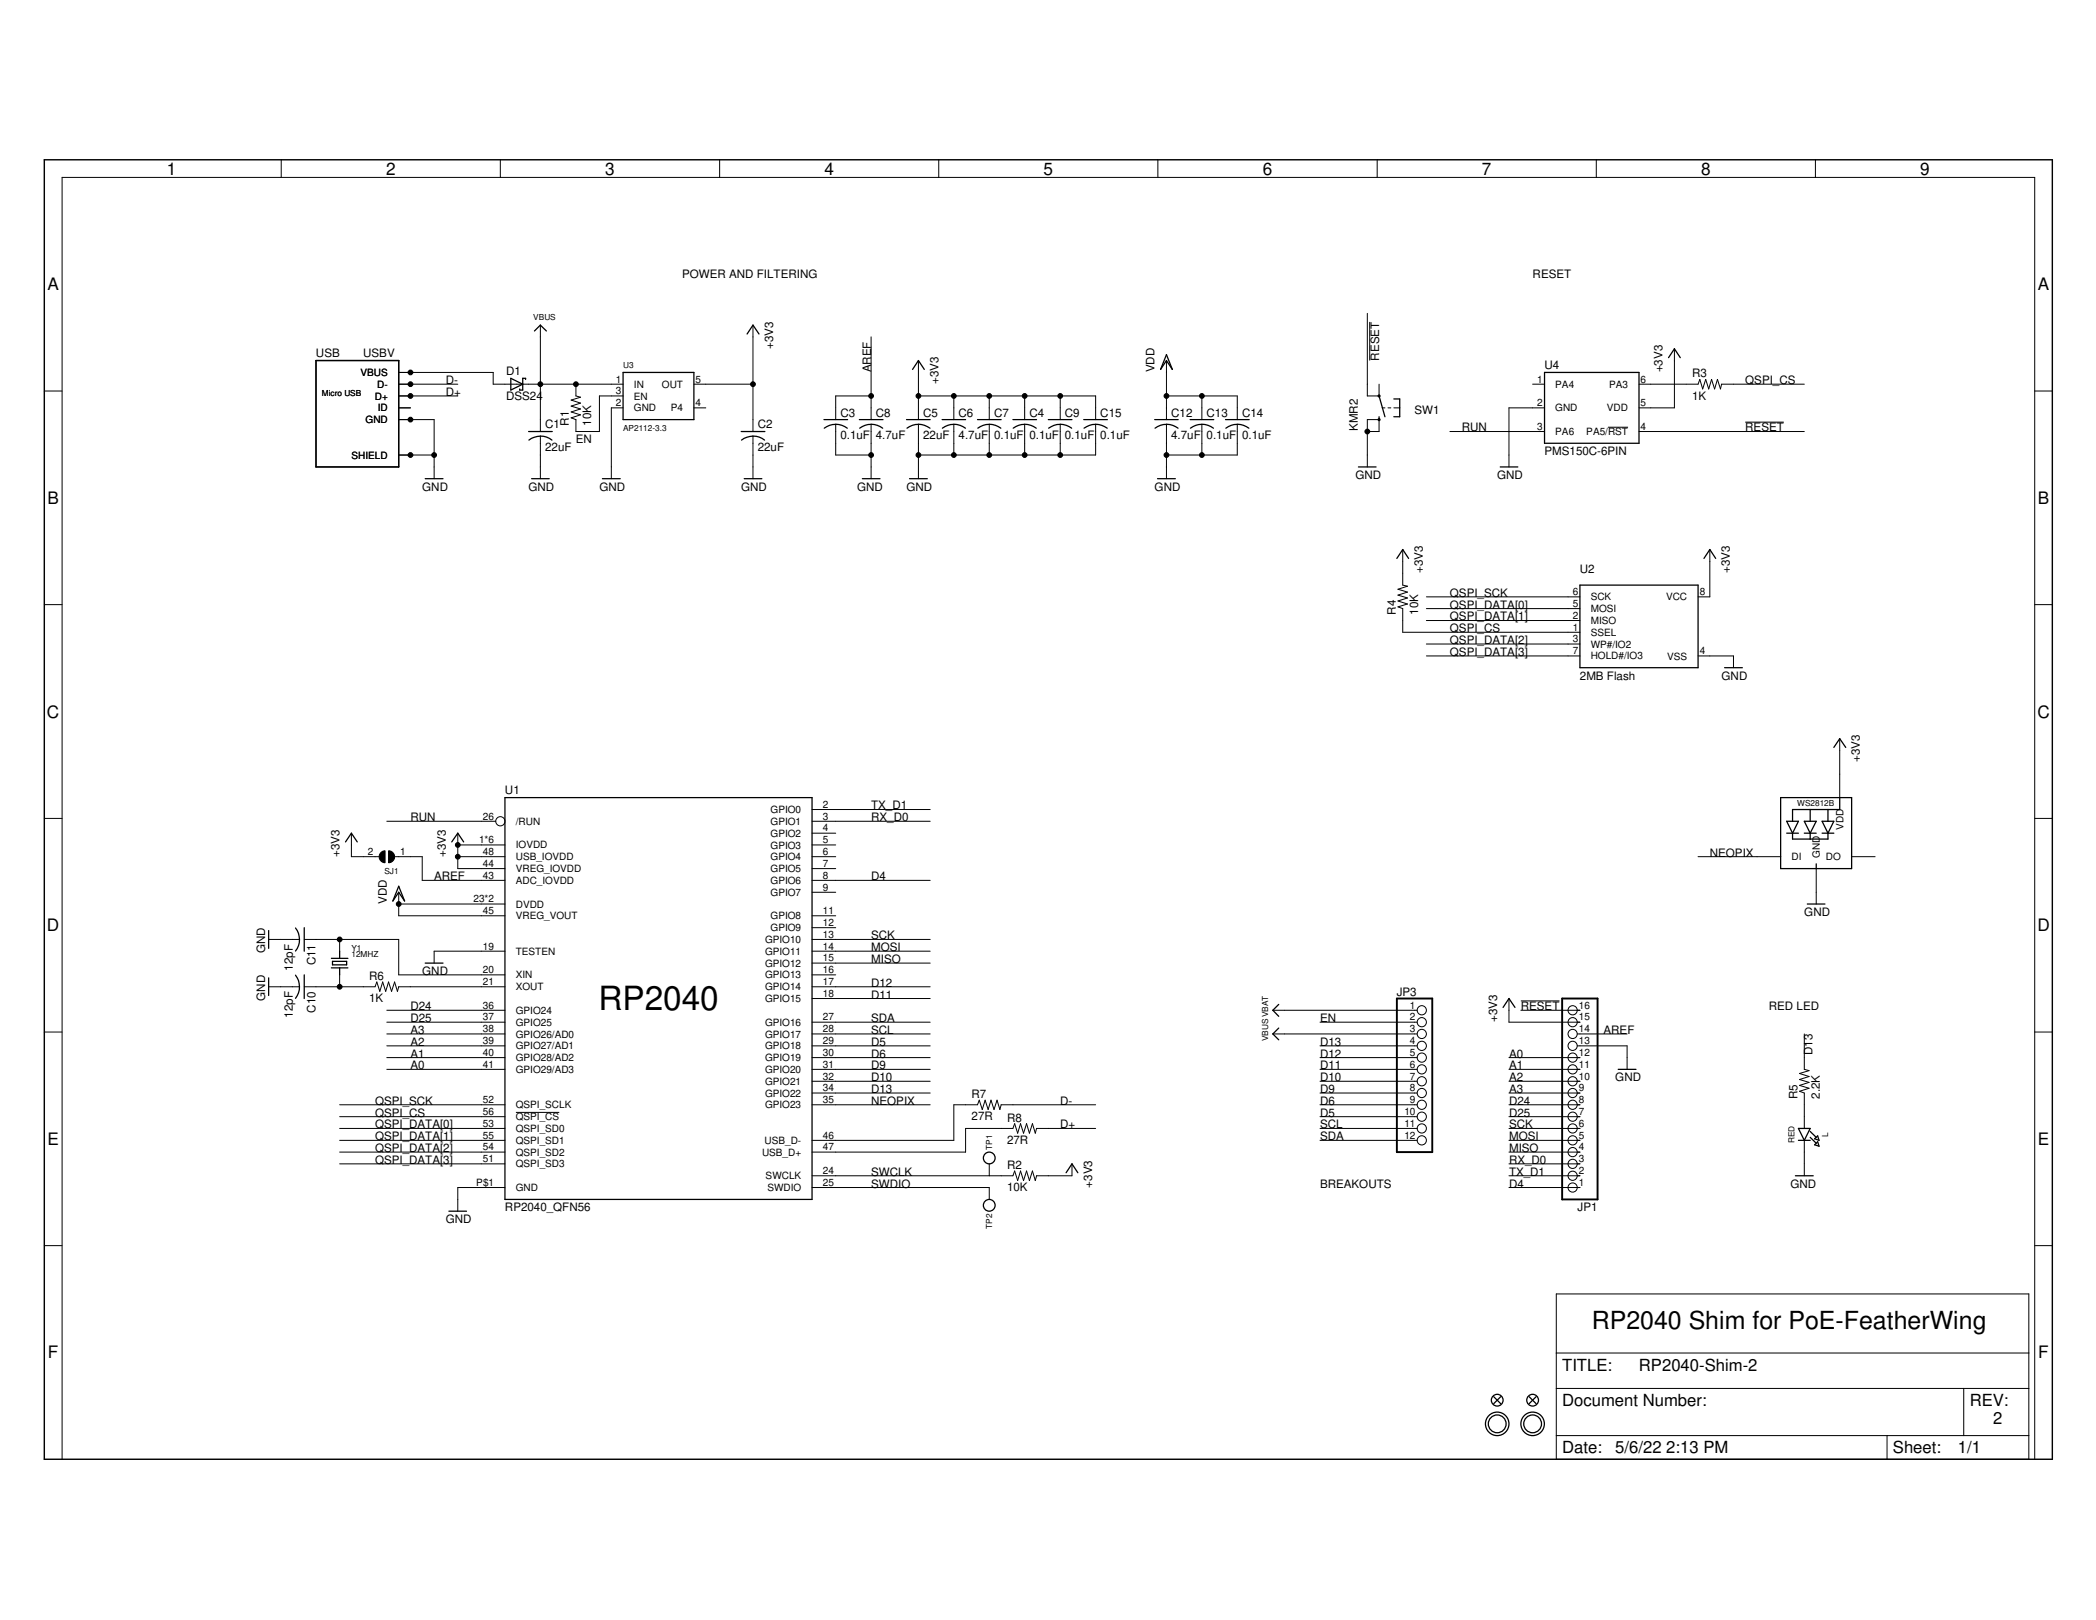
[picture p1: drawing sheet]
<svg xmlns="http://www.w3.org/2000/svg" width="279mm" height="216mm" viewBox="0 0 279 216" stroke-linecap="round" stroke-linejoin="round" font-family="sans-serif">
<g fill="none" stroke="#000" stroke-width=".13">
<path d="M37.5 21.3v2.3M66.7 21.3v2.3M95.9 21.3v2.3M125.1 21.3v2.3M154.3 21.3v2.3M183.6 21.3v2.3M212.8 21.3v2.3M242 21.3v2.3M5.9 52.1h2.4M53.1 55.9h4.8v7.9M53.1 54.4h1.6M53.1 52.8h7.9"/>
<path d="M53.1 51.2h7.9M53.1 49.6h12.6v1.6h17.4M72 43.3v14.2M72 58.1v5.7M76.8 51.2v1.6l.6 .1-1.3 .4 1.3 .4-1.3 .4 1.3 .4-1.3 .4 1.3 .4-1.3 .4 .7 .2v1.6h3.1v-4.7h3.2M83.1 54.4h-1.6v9.4M92.5 54.4h1.6M92.5 51.2h7.9M100.4 43.3v14.2M100.4 58.1v5.7M111.4 56.6v4h4.7M116.1 44.9v11"/>
<path d="M116.1 56.6v7.2M116.1 52.8h-4.7v3.1M122.4 52.8h23.6v3.1M122.4 48v7.9M122.4 56.6v7.2M127.1 52.8v3.1M127.1 56.6v4M131.9 52.8v3.1M131.9 56.6v4M136.6 52.8v3.1M136.6 56.6v4M141.3 52.8v3.1"/>
<path d="M141.3 56.6v4M146 56.6v4h-23.6M155.5 52.8h9.4v3.1M155.5 48v7.9M155.5 56.6v7.2M160.2 52.8v3.1M160.2 56.6v4M164.9 56.6v4h-9.4M182.3 41.8v11h1.5v-1.6M182.3 57.5h1.5v-1.6h-1.5v6.3M182.6 42.9v5.1M184.2 54.4h.4"/>
<path d="M185 54.4h.4M185.8 54.4h.8M193.3 57.5h12.6M204.3 51.2h1.6M205.9 54.4h-4.8v7.8M214.4 56.9h2.6M218.5 51.2h7.9l.2-.6 .4 1.2 .4-1.2 .4 1.2 .4-1.2 .4 1.2 .3-1.2 .4 1.2 .2-.6h11M218.5 57.5h22M223.2 46.5v7.9h-4.7M232.6 56.3h5.2M271.2 52.1h2.4M53.1 60.6h4.8"/>
<path d="M187 73.2v4.8l.6 .1-1.2 .4 1.2 .4-1.2 .4 1.2 .4-1.2 .4 1.2 .4-1.2 .4 .6 .2v3.2h23.6M190.1 79.5h20.5M227.9 73.2v6.3h-1.5M5.9 80.6h2.4M190.1 81.1h20.5M190.1 82.7h20.5M190.1 85.8h20.5M190.1 87.4h20.5M226.4 87.4h4.7v1.6M245.2 98.4v7.9M271.2 80.6h2.4M5.9 109.1h2.4"/>
<path d="M46.8 111v3.2h3.7M51.6 109.5h14.5M52.6 114.2h3.7v3.1h11M53.1 118.9v3.1h14.2M61 114.2h6.3M61 112.6h6.3M61 111v4.8h6.3M108.2 114.2h3.2M108.2 117.3h15.8M108.2 109.5h15.8M108.2 107.9h15.8M108.2 111h3.2"/>
<path d="M108.2 112.6h3.2M108.2 115.8h3.2M108.2 118.9h3.2M226.4 114.2h11M242.1 115.8v4.7M246.8 114.2h3.2M271.2 109.1h2.4M5.9 137.5h2.4M35.8 125.2h4.1M35.8 131.5h4.1M40.6 125.2h12.5v4.7h14.2M40.6 131.5h9.4l.2-.6 .4 1.2 .4-1.2 .4 1.2 .4-1.2 .4 1.2 .4-1.2 .4 1.2 .1-.6h14.2"/>
<path d="M45.3 125.2v1.6M45.3 129.9v1.6M51.6 137.8h15.7M51.6 134.6h15.7M51.6 139.4h15.7M51.6 136.2h15.7M53.1 120.5h14.2M67.3 126.8h-9.4v1.6M108.2 137.8h15.8M108.2 139.4h15.8M108.2 136.2h15.8M108.2 125.2h15.8"/>
<path d="M108.2 131.5h15.8M108.2 123.6h3.2M108.2 122h3.2M108.2 133.1h15.8M108.2 126.8h15.8M108.2 128.4h15.8M108.2 129.9h3.2M169.7 137.8h19.2M169.7 134.6h19.2M176 139.4h12.9M176 136.2h12.9M201.1 133.1v3.1h9.5"/>
<path d="M202.7 133.4h5.2M202.7 134.6h7.9M210.2 137.8h6.7M210.2 139.4h6.7v3.1M240.5 137.8v4.7l.7 .2-1.3 .4 1.3 .4-1.3 .4 1.3 .4-1.3 .4 1.3 .3-1.3 .4 .6 .3v4.7M271.2 137.5h2.4M45.3 155.1h22M45.3 153.5h22M45.3 152h22M45.3 150.4h22M45.3 148.8h22M45.3 147.2h22"/>
<path d="M51.6 142.5h15.7M51.6 140.9h15.7M67.3 158.3h-6.3v3.1M68.8 148.3h5.7M108.2 158.3h23.7v1.6M108.2 147.2h15.8M108.2 145.7h15.8M108.2 144.1h15.8M108.2 142.5h15.8M108.2 140.9h15.8M131.9 155.1v1.6M142.9 155.1v1.6h-4.7l-.2 .6-.4-1.2-.4 1.2-.4-1.2-.4 1.2-.4-1.2-.3 1.2-.4-1.2-.3 .6h-26.8"/>
<path d="M146 150.4h-7.8l-.2 .6-.4-1.2-.4 1.2-.4-1.2-.4 1.2-.4-1.2-.3 1.2-.4-1.2-.3 .6h-6.3v3.1h-20.5M146 147.2h-12.5l-.2 .7-.4-1.3-.4 1.3-.4-1.3-.4 1.3-.4-1.3-.4 1.3-.4-1.3-.2 .6h-3.2v4.8h-18.9M176 152h12.9M176 150.4h12.9M176 148.8h12.9M176 147.2h12.9M176 145.7h12.9M176 144.1h12.9M176 142.5h12.9M176 140.9h12.9M201.1 158.3h9.5M201.1 156.7h9.5"/>
<path d="M201.1 155.1h9.5M201.1 153.5h9.5M201.1 152h9.5M201.1 150.4h9.5M201.1 148.8h9.5M201.1 147.2h9.5M201.1 145.7h9.5M201.1 144.1h9.5M201.1 142.5h9.5M201.1 140.9h9.5M240.5 152v4.7M5.9 166h2.4"/>
<path d="M207.5 172.4h62.9v22.1h-62.9zM271.2 166h2.4M8.3 194.5v-170.9h262.9v170.9M207.5 185h62.9M207.5 191.3h62.9M207.5 180.3h62.9M251.5 191.3v3.2M261.8 185v6.3"/>
<circle cx="66.7" cy="109.5" r=".61"/>
<circle cx="189.5" cy="137.8" r=".61"/>
<circle cx="189.5" cy="134.6" r=".61"/>
<circle cx="189.5" cy="139.4" r=".61"/>
<circle cx="189.5" cy="136.2" r=".61"/>
<circle cx="209.6" cy="139.4" r=".61"/>
<circle cx="209.6" cy="136.2" r=".61"/>
<circle cx="209.6" cy="134.6" r=".61"/>
<circle cx="209.6" cy="137.8" r=".61"/>
<circle cx="189.5" cy="142.5" r=".61"/>
<circle cx="189.5" cy="145.7" r=".61"/>
<circle cx="189.5" cy="144.1" r=".61"/>
<circle cx="189.5" cy="152" r=".61"/>
<circle cx="189.5" cy="147.2" r=".61"/>
<circle cx="189.5" cy="140.9" r=".61"/>
<circle cx="189.5" cy="150.4" r=".61"/>
<circle cx="189.5" cy="148.8" r=".61"/>
<circle cx="209.6" cy="156.7" r=".61"/>
<circle cx="209.6" cy="145.7" r=".61"/>
<circle cx="209.6" cy="148.8" r=".61"/>
<circle cx="209.6" cy="147.2" r=".61"/>
<circle cx="209.6" cy="140.9" r=".61"/>
<circle cx="209.6" cy="144.1" r=".61"/>
<circle cx="209.6" cy="142.5" r=".61"/>
<circle cx="209.6" cy="155.1" r=".61"/>
<circle cx="209.6" cy="153.5" r=".61"/>
<circle cx="209.6" cy="158.3" r=".61"/>
<circle cx="209.6" cy="150.4" r=".61"/>
<circle cx="209.6" cy="152" r=".61"/>
</g>
<g fill="none" stroke="#000" stroke-width=".17">
<path d="M42.1 48h11v14.2h-11zM68.1 50.4l1.6 .8-1.6 .8zM70.1 50.6v-.2h-.4v1.6h-.4v-.2M70.5 57.5h3.1M70.5 58.7a2.49 2.49 0 0 1 3.1 0M71.2 44.1l.8-.8 .8 .8M83.1 49.6h9.4v6.3h-9.4zM98.8 57.5h3.2M98.8 58.7a2.49 2.49 0 0 1 3.1 0M99.6 44.5l.8-1.2 .8 1.2M109.8 55.9h3.2M111.4 56.5a2.68 2.68 0 0 1 1.5 .6"/>
<path d="M111.4 56.6a2.48 2.48 0 0 0-1.5 .5M114.6 55.9h3.1M116.1 56.5a2.68 2.68 0 0 1 1.6 .6M116.1 56.6a2.48 2.48 0 0 0-1.5 .5M120.8 55.9h3.2M121.6 49.2l.8-1.2 .8 1.2M122.4 56.5a2.83 2.83 0 0 1 1.6 .6M122.4 56.6a2.48 2.48 0 0 0-1.5 .5M125.6 55.9h3.1M127.1 56.5a2.68 2.68 0 0 1 1.6 .6M127.1 56.6a2.48 2.48 0 0 0-1.5 .5M130.3 55.9h3.2"/>
<path d="M131.9 56.5a2.68 2.68 0 0 1 1.5 .6M131.9 56.6a2.48 2.48 0 0 0-1.6 .5M135 55.9h3.2M136.6 56.5a2.68 2.68 0 0 1 1.5 .6M136.6 56.6a2.48 2.48 0 0 0-1.5 .5M139.7 55.9h3.2M141.3 56.5a2.69 2.69 0 0 1 1.6 .6M141.3 56.6a2.48 2.48 0 0 0-1.5 .5M144.5 55.9h3.1M146 56.5a2.83 2.83 0 0 1 1.6 .6M146 56.6a2.6 2.6 0 0 0-1.5 .5M153.9 55.9h3.2"/>
<path d="M155.5 56.5a2.68 2.68 0 0 1 1.5 .6M155.5 56.6a2.48 2.48 0 0 0-1.5 .5M155.5 47.3l.8 1.9-.8-1.2-.8 1.2zM158.6 55.9h3.2M160.2 56.5a2.68 2.68 0 0 1 1.6 .6M160.2 56.6a2.48 2.48 0 0 0-1.5 .5M163.4 55.9h3.1M164.9 56.5a2.68 2.68 0 0 1 1.6 .6M164.9 56.6a2.48 2.48 0 0 0-1.5 .5M183.8 55.5v.4M183.8 52.8l.8 2.7M185.8 53.2h.8v2.3h-.8"/>
<path d="M205.9 49.6h12.6v9.5h-12.6zM222.4 47.7l.8-1.2 .8 1.2M56.7 63.8h2.4M70.9 63.8h2.3M80.3 63.8h2.4M99.2 63.8h2.4M115 63.8h2.3M121.2 63.8h2.4M154.3 63.8h2.4M181.1 62.2h2.3M186.2 74.4l.8-1.2 .8 1.2M200 62.2h2.3"/>
<path d="M210.6 78h15.8v11h-15.8zM227.1 74.4l.8-1.2 .8 1.2M229.9 89h2.4M244.5 99.6l.7-1.2 .8 1.2M46.1 112.2l.7-1.2 .8 1.2M53.1 118.1l.8 2-.8-1.2-.7 1.2zM60.2 112.2l.8-1.2 .8 1.2M67.3 106.3h40.9v53.6h-40.9zM237.4 106.3h9.4v9.5h-9.4zM238.2 109.5h1.5l-.7 1.5zM238.2 111h1.5M239 111v.8h4.7v-.8"/>
<path d="M240.5 109.5h1.6l-.8 1.5zM240.5 111h1.6M241.3 107.9v1.6M241.3 111v.8M242.1 115.1v.7M242.9 109.5h1.6l-.8 1.5zM242.9 111h1.6M243.7 107.9v1.6M245.2 106.3v1.6h-6.2v1.6M35.8 124v2.4M35.8 130.3v2.4M39.4 123.7a2.49 2.49 0 0 1 0 3"/>
<path d="M39.4 130a2.52 2.52 0 0 1 0 3.1M40.6 123.6v3.2M40.6 129.9v3.2M44.2 129h2.2M44.2 127.7h2.2M44.3 128.1h1.9v.5h-1.9zM45.3 126.8v.9M45.3 129v.9M56.7 128.4h2.4M170.5 137l-.8 .8 .8 .8M170.5 133.9l-.8 .7 .8 .8M200.4 134.3l.7-1.2 .9 1.2"/>
<path d="M240.9 120.5h2.4M142.1 156.3l.8-1.2 .8 1.2M215.7 142.5h2.4M239.3 156.7h2.4M239.7 150.4h1.6l-.8 1.6zM239.7 152h1.6M241.3 151.6l.8 .8M241.3 150.8l.8 .8M241.9 151.8l.4-.4 .2 .6zM241.9 152.6l.4-.4 .2 .6zM59.8 161.4h2.4M199.1 186.1l.9 1"/>
<path d="M200 186.1l-.9 1M203.8 186.1l1 1M204.8 186.1l-1 1"/>
<circle cx="131.9" cy="154.3" r=".78"/>
<circle cx="131.9" cy="160.6" r=".78"/>
<circle cx="199.6" cy="189.8" r="1.57"/>
<circle cx="199.6" cy="189.8" r="1.19"/>
<circle cx="199.6" cy="186.6" r=".78"/>
<circle cx="204.3" cy="189.8" r="1.57"/>
<circle cx="204.3" cy="189.8" r="1.19"/>
<circle cx="204.3" cy="186.6" r=".78"/>
</g>
<g fill="none" stroke="#000" stroke-width=".25">
<path d="M186.2 133.1h4.7v20.4h-4.7zM208.2 133.1h4.8v26.8h-4.8z"/>
<circle cx="183.8" cy="52.8" r=".08"/>
<circle cx="183.8" cy="55.9" r=".08"/>
</g>
<path d="M5.9 21.3h267.7v173.2h-267.7z" fill="none" stroke="#000" stroke-width=".19"/>
<g fill="#000" stroke="#000" stroke-width=".13">
<path d="M50.8 113.6l.5-.2v1.6a.79 .79 0 0 1-.7-.5 .79 .79 0 0 1 .2-.9z" fill-rule="evenodd"/>
<path d="M51.8 113.4a.79 .79 0 0 1 .8 .8 .79 .79 0 0 1-.8 .8z" fill-rule="evenodd"/>
<circle cx="54.7" cy="49.6" r=".32"/>
<circle cx="54.7" cy="55.9" r=".32"/>
<circle cx="54.7" cy="51.2" r=".32"/>
<circle cx="54.7" cy="52.8" r=".32"/>
<circle cx="72" cy="51.2" r=".32"/>
<circle cx="76.8" cy="51.2" r=".32"/>
<circle cx="100.4" cy="51.2" r=".32"/>
<circle cx="116.1" cy="52.8" r=".32"/>
<circle cx="122.4" cy="52.8" r=".32"/>
<circle cx="127.1" cy="52.8" r=".32"/>
<circle cx="131.9" cy="52.8" r=".32"/>
<circle cx="136.6" cy="52.8" r=".32"/>
<circle cx="141.3" cy="52.8" r=".32"/>
<circle cx="155.5" cy="52.8" r=".32"/>
<circle cx="160.2" cy="52.8" r=".32"/>
<circle cx="182.3" cy="57.5" r=".32"/>
<circle cx="54.7" cy="60.6" r=".32"/>
<circle cx="57.9" cy="60.6" r=".32"/>
<circle cx="116.1" cy="60.6" r=".32"/>
<circle cx="122.4" cy="60.6" r=".32"/>
<circle cx="127.1" cy="60.6" r=".32"/>
<circle cx="131.9" cy="60.6" r=".32"/>
<circle cx="136.6" cy="60.6" r=".32"/>
<circle cx="141.3" cy="60.6" r=".32"/>
<circle cx="155.5" cy="60.6" r=".32"/>
<circle cx="160.2" cy="60.6" r=".32"/>
<circle cx="61" cy="112.6" r=".32"/>
<circle cx="61" cy="114.2" r=".32"/>
<circle cx="45.3" cy="131.5" r=".32"/>
<circle cx="45.3" cy="125.2" r=".32"/>
<circle cx="53.1" cy="120.5" r=".32"/>
</g>
<text font-size="4.4" x="79.8" y="134.6">RP2040</text>
<text font-size="3.3" x="212.2" y="177.2">RP2040 Shim for PoE-FeatherWing</text>
<g font-size="2.3">
<text x="22.2" y="23.3">1</text>
<text x="51.5" y="23.3">2</text>
<text x="80.7" y="23.3">3</text>
<text x="109.9" y="23.3">4</text>
<text x="139.1" y="23.3">5</text>
<text x="168.3" y="23.3">6</text>
<text x="197.5" y="23.3">7</text>
<text x="226.8" y="23.3">8</text>
<text x="256" y="23.3">9</text>
<text x="6.3" y="38.7">A</text>
<text x="271.6" y="38.7">A</text>
<text x="6.3" y="67.2">B</text>
<text x="271.6" y="67.2">B</text>
<text x="6.3" y="95.6">C</text>
<text x="271.6" y="95.6">C</text>
<text x="6.3" y="124.1">D</text>
<text x="271.6" y="124.1">D</text>
<text x="6.3" y="152.6">E</text>
<text x="271.6" y="152.6">E</text>
<text x="6.4" y="181">F</text>
<text x="271.7" y="181">F</text>
</g>
<g font-size="2.2">
<text x="208.2" y="182.7">TITLE:</text>
<text x="218.5" y="182.7">RP2040-Shim-2</text>
<text x="208.2" y="187.4">Document Number:</text>
<text x="262.6" y="187.4">REV:</text>
<text x="265.7" y="189.8">2</text>
<text x="208.2" y="193.7">Date:</text>
<text x="215.3" y="193.7">5/6/22</text>
<text x="222.1" y="193.7">2:13 PM</text>
<text x="252.3" y="193.7">Sheet:</text>
<text x="261" y="193.7">1/1</text>
</g>
<g font-size="1.5">
<text x="90.9" y="37">POWER AND FILTERING</text>
<text x="204.3" y="37">RESET</text>
<text x="42.1" y="47.6">USB</text>
<text x="48.4" y="47.6">USBV</text>
<text x="103.1" y="46.5" transform="rotate(-90 103.1 46.5)">+3V3</text>
<text x="59.4" y="52.8">D+</text>
<text x="59.4" y="51.2">D-</text>
<text x="67.5" y="53.3">DSS24</text>
<text x="67.5" y="50">D1</text>
<text x="116.1" y="49.6" transform="rotate(-90 116.1 49.6)">AREF</text>
<text x="125.1" y="51.2" transform="rotate(-90 125.1 51.2)">+3V3</text>
<text x="153.9" y="49.6" transform="rotate(-90 153.9 49.6)">VDD</text>
<text x="183.8" y="48.1" transform="rotate(-90 183.8 48.1)">RESET</text>
<text x="205.9" y="49.2">U4</text>
<text x="221.6" y="49.6" transform="rotate(-90 221.6 49.6)">+3V3</text>
<text x="225.6" y="53.2">1K</text>
<text x="225.6" y="50.3">R3</text>
<text x="232.6" y="51.2">QSPI_CS</text>
<text x="72.7" y="57.1">C1</text>
<text x="75.8" y="56.7" transform="rotate(-90 75.8 56.7)">R1</text>
<text x="76.8" y="59.1">EN</text>
<text x="78.8" y="56.7" transform="rotate(-90 78.8 56.7)">10K</text>
<text x="101" y="57.1">C2</text>
<text x="112" y="58.5">0.1uF 4.7uF</text>
<text x="112" y="55.5">C3</text>
<text x="116.8" y="55.5">C8</text>
<text x="123.1" y="58.5">22uF</text>
<text x="123.1" y="55.5">C5</text>
<text x="127.8" y="58.5">4.7uF 0.1uF 0.1uF 0.1uF 0.1uF</text>
<text x="127.8" y="55.5">C6</text>
<text x="132.5" y="55.5">C7</text>
<text x="137.2" y="55.5">C4</text>
<text x="142" y="55.5">C9</text>
<text x="146.7" y="55.5">C15</text>
<text x="156.1" y="58.5">4.7uF 0.1uF 0.1uF</text>
<text x="156.1" y="55.5">C12</text>
<text x="160.8" y="55.5">C13</text>
<text x="165.6" y="55.5">C14</text>
<text x="181" y="57.5" transform="rotate(-90 181 57.5)">KMR2</text>
<text x="188.6" y="55.1">SW1</text>
<text x="194.9" y="57.5">RUN</text>
<text x="232.6" y="57.5">RESET</text>
<text x="56.3" y="65.4">GND</text>
<text x="70.5" y="65.4">GND</text>
<text x="72.7" y="60.1">22uF</text>
<text x="79.9" y="65.4">GND</text>
<text x="98.8" y="65.4">GND</text>
<text x="101" y="60.1">22uF</text>
<text x="114.3" y="65.4">GND</text>
<text x="120.9" y="65.4">GND</text>
<text x="153.9" y="65.4">GND</text>
<text x="180.7" y="63.8">GND</text>
<text x="199.6" y="63.8">GND</text>
<text x="205.9" y="60.6">PMS150C-6PIN</text>
<text x="189.7" y="76.4" transform="rotate(-90 189.7 76.4)">+3V3</text>
<text x="210.6" y="76.4">U2</text>
<text x="230.6" y="76.4" transform="rotate(-90 230.6 76.4)">+3V3</text>
<text x="186.1" y="81.9" transform="rotate(-90 186.1 81.9)">R4</text>
<text x="189" y="81.9" transform="rotate(-90 189 81.9)">10K</text>
<text x="193.3" y="81.1">QSPI_DATA[0]</text>
<text x="193.3" y="82.7">QSPI_DATA[1]</text>
<text x="193.3" y="79.5">QSPI_SCK</text>
<text x="193.3" y="84.3">QSPI_CS</text>
<text x="193.3" y="87.4">QSPI_DATA[3]</text>
<text x="193.3" y="85.8">QSPI_DATA[2]</text>
<text x="210.6" y="90.6">2MB Flash</text>
<text x="229.5" y="90.6">GND</text>
<text x="247.9" y="101.6" transform="rotate(-90 247.9 101.6)">+3V3</text>
<text x="67.3" y="105.8">U1</text>
<text x="116.1" y="107.9">TX_D1</text>
<text x="54.7" y="109.5">RUN</text>
<text x="116.1" y="109.5">RX_D0</text>
<text x="45.3" y="114.2" transform="rotate(-90 45.3 114.2)">+3V3</text>
<text x="57.9" y="117.3">AREF</text>
<text x="59.4" y="114.2" transform="rotate(-90 59.4 114.2)">+3V3</text>
<text x="116.1" y="117.3">D4</text>
<text x="227.9" y="114.2">NEOPIX</text>
<text x="51.6" y="120.5" transform="rotate(-90 51.6 120.5)">VDD</text>
<text x="116.1" y="125.2">SCK</text>
<text x="240.5" y="122.1">GND</text>
<text x="35.3" y="127.1" transform="rotate(-90 35.3 127.1)">GND</text>
<text x="39" y="129.3" transform="rotate(-90 39 129.3)">12pF</text>
<text x="42" y="128.7" transform="rotate(-90 42 128.7)">C11</text>
<text x="49.2" y="130.6">R6</text>
<text x="56.3" y="129.9">GND</text>
<text x="116.1" y="126.8">MOSI</text>
<text x="116.1" y="128.4">MISO</text>
<text x="116.1" y="131.5">D12</text>
<text x="35.3" y="133.4" transform="rotate(-90 35.3 133.4)">GND</text>
<text x="39" y="135.6" transform="rotate(-90 39 135.6)">12pF</text>
<text x="42" y="135" transform="rotate(-90 42 135)">C10</text>
<text x="49.2" y="133.5">1K</text>
<text x="54.7" y="137.8">A3</text>
<text x="54.7" y="134.6">D24</text>
<text x="54.7" y="136.2">D25</text>
<text x="116.1" y="133.1">D11</text>
<text x="116.1" y="137.8">SCL</text>
<text x="116.1" y="136.2">SDA</text>
<text x="176" y="136.2">EN</text>
<text x="186.2" y="132.7">JP3</text>
<text x="199.6" y="136.2" transform="rotate(-90 199.6 136.2)">+3V3</text>
<text x="202.7" y="134.6">RESET</text>
<text x="213.8" y="137.8">AREF</text>
<text x="235.8" y="134.6">RED LED</text>
<text x="54.7" y="139.4">A2</text>
<text x="54.7" y="140.9">A1</text>
<text x="54.7" y="142.5">A0</text>
<text x="116.1" y="142.5">D9</text>
<text x="116.1" y="140.9">D6</text>
<text x="116.1" y="139.4">D5</text>
<text x="176" y="142.5">D11</text>
<text x="176" y="140.9">D12</text>
<text x="176" y="139.4">D13</text>
<text x="201.2" y="142.5">A1</text>
<text x="201.2" y="140.9">A0</text>
<text x="241.6" y="140.6" transform="rotate(-90 241.6 140.6)">D13</text>
<text x="50" y="147.2">QSPI_SCK</text>
<text x="50" y="148.8">QSPI_CS</text>
<text x="116.1" y="145.7">D13</text>
<text x="116.1" y="147.2">NEOPIX</text>
<text x="116.1" y="144.1">D10</text>
<text x="129.5" y="149.3">27R</text>
<text x="129.5" y="146.3">R7</text>
<text x="134.2" y="149.5">R8</text>
<text x="141.3" y="147.2">D-</text>
<text x="176" y="145.7">D9</text>
<text x="176" y="147.2">D6</text>
<text x="176" y="148.8">D5</text>
<text x="176" y="144.1">D10</text>
<text x="201.2" y="145.7">A3</text>
<text x="201.2" y="144.1">A2</text>
<text x="201.2" y="147.2">D24</text>
<text x="201.2" y="148.8">D25</text>
<text x="215.3" y="144.1">GND</text>
<text x="239.6" y="146.5" transform="rotate(-90 239.6 146.5)">R5</text>
<text x="242.6" y="146.5" transform="rotate(-90 242.6 146.5)">2.2K</text>
<text x="50" y="150.4">QSPI_DATA[0]</text>
<text x="50" y="152">QSPI_DATA[1]</text>
<text x="50" y="155.1">QSPI_DATA[3]</text>
<text x="50" y="153.5">QSPI_DATA[2]</text>
<text x="134.2" y="152.4">27R</text>
<text x="134.2" y="155.8">R2</text>
<text x="141.3" y="150.4">D+</text>
<text x="176" y="150.4">SCL</text>
<text x="176" y="152">SDA</text>
<text x="201.2" y="152">MOSI</text>
<text x="201.2" y="153.5">MISO</text>
<text x="201.2" y="150.4">SCK</text>
<text x="201.2" y="155.1">RX_D0</text>
<text x="67.3" y="161.4">RP2040_QFN56</text>
<text x="116.1" y="156.7">SWCLK</text>
<text x="116.1" y="158.3">SWDIO</text>
<text x="134.2" y="158.7">10K</text>
<text x="145.6" y="158.3" transform="rotate(-90 145.6 158.3)">+3V3</text>
<text x="176" y="158.3">BREAKOUTS</text>
<text x="201.2" y="156.7">TX_D1</text>
<text x="201.2" y="158.3">D4</text>
<text x="210.3" y="161.3">JP1</text>
<text x="238.7" y="158.3">GND</text>
<text x="59.4" y="163">GND</text>
</g>
<g font-size="1.3">
<text x="48.1" y="50.1">VBUS</text>
<text x="50" y="53.3">D+</text>
<text x="50.3" y="51.7">D-</text>
<text x="82.1" y="51">1</text>
<text x="82.1" y="52.6">3</text>
<text x="84.5" y="51.7">IN</text>
<text x="84.5" y="53.2">EN</text>
<text x="88.2" y="51.7">OUT</text>
<text x="92.7" y="51">5</text>
<text x="204.9" y="51">1</text>
<text x="207.3" y="51.7">PA4</text>
<text x="214.5" y="51.7">PA3</text>
<text x="218.7" y="51">6</text>
<text x="48.7" y="56.4">GND</text>
<text x="50.4" y="54.8">ID</text>
<text x="82.1" y="54.1">2</text>
<text x="84.5" y="54.8">GND</text>
<text x="89.4" y="54.8">P4</text>
<text x="92.7" y="54.1">4</text>
<text x="204.9" y="54.1">2</text>
<text x="204.9" y="57.3">3</text>
<text x="207.3" y="54.8">GND</text>
<text x="207.3" y="58">PA6</text>
<text x="211.5" y="58">PA5/RST</text>
<text x="214.2" y="54.8">VDD</text>
<text x="218.7" y="57.3">4</text>
<text x="218.7" y="54.1">5</text>
<text x="46.9" y="61.1">SHIELD</text>
<text x="209.6" y="79.3">6</text>
<text x="209.6" y="80.9">5</text>
<text x="209.6" y="82.5">2</text>
<text x="212.1" y="80">SCK</text>
<text x="212.1" y="81.6">MOSI</text>
<text x="212.1" y="83.2">MISO</text>
<text x="222.1" y="80">VCC</text>
<text x="226.6" y="79.3">8</text>
<text x="209.6" y="84">1</text>
<text x="209.6" y="85.6">3</text>
<text x="209.6" y="87.2">7</text>
<text x="212.1" y="84.7">SSEL</text>
<text x="212.1" y="86.3">WP#/IO2</text>
<text x="212.1" y="87.9">HOLD#/IO3</text>
<text x="222.2" y="87.9">VSS</text>
<text x="226.6" y="87.2">4</text>
<text x="109.7" y="107.7">2</text>
<text x="49" y="114">2</text>
<text x="53.4" y="114">1</text>
<text x="63.9" y="112.4">1*6</text>
<text x="64.4" y="109.2">26</text>
<text x="64.4" y="114">48</text>
<text x="68.8" y="109.9">/RUN</text>
<text x="68.8" y="113.1">IOVDD</text>
<text x="102.7" y="108.4">GPIO0</text>
<text x="102.7" y="109.9">GPIO1</text>
<text x="102.7" y="111.5">GPIO2</text>
<text x="102.7" y="113.1">GPIO3</text>
<text x="109.7" y="109.2">3</text>
<text x="109.7" y="110.8">4</text>
<text x="109.7" y="112.4">5</text>
<text x="109.7" y="114">6</text>
<text x="245.7" y="110.6" transform="rotate(-90 245.7 110.6)">VDD</text>
<text x="64.4" y="117.1">43</text>
<text x="64.4" y="115.5">44</text>
<text x="68.8" y="117.8">ADC_IOVDD</text>
<text x="68.8" y="116.2">VREG_IOVDD</text>
<text x="68.8" y="114.7">USB_IOVDD</text>
<text x="102.7" y="117.8">GPIO6</text>
<text x="102.7" y="114.7">GPIO4</text>
<text x="102.7" y="116.2">GPIO5</text>
<text x="102.7" y="119.4">GPIO7</text>
<text x="109.7" y="117.1">8</text>
<text x="109.7" y="115.5">7</text>
<text x="109.7" y="118.7">9</text>
<text x="238.8" y="114.7">DI</text>
<text x="242.6" y="114.3" transform="rotate(-90 242.6 114.3)">GND</text>
<text x="243.4" y="114.7">DO</text>
<text x="63.1" y="120.3">23*2</text>
<text x="64.4" y="121.8">45</text>
<text x="68.8" y="121">DVDD</text>
<text x="68.8" y="122.5">VREG_VOUT</text>
<text x="102" y="125.7">GPIO10</text>
<text x="102.7" y="124.1">GPIO9</text>
<text x="102.7" y="122.5">GPIO8</text>
<text x="109.7" y="123.4">12</text>
<text x="109.7" y="121.8">11</text>
<text x="109.7" y="125">13</text>
<text x="64.4" y="126.6">19</text>
<text x="64.4" y="129.7">20</text>
<text x="64.4" y="131.3">21</text>
<text x="68.8" y="127.2">TESTEN</text>
<text x="68.8" y="130.4">XIN</text>
<text x="68.8" y="132">XOUT</text>
<text x="102" y="127.3">GPIO11</text>
<text x="102" y="132">GPIO14</text>
<text x="102" y="128.8">GPIO12</text>
<text x="102" y="130.4">GPIO13</text>
<text x="109.7" y="126.6">14</text>
<text x="109.7" y="131.3">17</text>
<text x="109.7" y="128.1">15</text>
<text x="109.7" y="129.7">16</text>
<text x="64.4" y="137.6">38</text>
<text x="64.4" y="134.4">36</text>
<text x="64.4" y="136">37</text>
<text x="68.8" y="135.1">GPIO24</text>
<text x="68.8" y="136.7">GPIO25</text>
<text x="102" y="136.7">GPIO16</text>
<text x="102" y="133.6">GPIO15</text>
<text x="109.7" y="136">27</text>
<text x="109.7" y="137.6">28</text>
<text x="109.7" y="132.9">18</text>
<text x="187.9" y="134.4">1</text>
<text x="187.9" y="136">2</text>
<text x="187.9" y="137.6">3</text>
<text x="210.5" y="137.6">14</text>
<text x="210.5" y="136">15</text>
<text x="210.5" y="134.4">16</text>
<text x="64.4" y="139.2">39</text>
<text x="64.4" y="140.7">40</text>
<text x="64.4" y="142.3">41</text>
<text x="68.8" y="138.3">GPIO26/AD0</text>
<text x="68.8" y="139.8">GPIO27/AD1</text>
<text x="68.8" y="141.4">GPIO28/AD2</text>
<text x="68.8" y="143">GPIO29/AD3</text>
<text x="102" y="138.3">GPIO17</text>
<text x="102" y="139.9">GPIO18</text>
<text x="102" y="141.4">GPIO19</text>
<text x="102" y="143">GPIO20</text>
<text x="109.7" y="139.2">29</text>
<text x="109.7" y="140.7">30</text>
<text x="109.7" y="142.3">31</text>
<text x="109.7" y="143.9">32</text>
<text x="187.9" y="139.2">4</text>
<text x="187.9" y="140.7">5</text>
<text x="187.9" y="142.3">6</text>
<text x="187.9" y="143.9">7</text>
<text x="210.5" y="143.9">10</text>
<text x="210.5" y="142.3">11</text>
<text x="210.5" y="140.7">12</text>
<text x="210.5" y="139.2">13</text>
<text x="64.4" y="147">52</text>
<text x="64.4" y="148.6">56</text>
<text x="68.8" y="147.7">QSPI_SCLK</text>
<text x="68.8" y="149.3">QSPI_CS</text>
<text x="102" y="146.2">GPIO22</text>
<text x="102" y="147.7">GPIO23</text>
<text x="102" y="144.6">GPIO21</text>
<text x="109.7" y="145.5">34</text>
<text x="109.7" y="147">35</text>
<text x="187.2" y="148.6">10</text>
<text x="187.9" y="145.5">8</text>
<text x="187.9" y="147">9</text>
<text x="210.5" y="148.6">7</text>
<text x="210.5" y="147">8</text>
<text x="210.5" y="145.5">9</text>
<text x="64.4" y="150.2">53</text>
<text x="64.4" y="151.7">55</text>
<text x="64.4" y="153.3">54</text>
<text x="64.4" y="154.9">51</text>
<text x="68.8" y="150.9">QSPI_SD0</text>
<text x="68.8" y="152.4">QSPI_SD1</text>
<text x="68.8" y="154">QSPI_SD2</text>
<text x="68.8" y="155.6">QSPI_SD3</text>
<text x="101.6" y="154">USB_D+</text>
<text x="101.9" y="152.4">USB_D-</text>
<text x="109.7" y="151.7">46</text>
<text x="109.7" y="153.3">47</text>
<text x="187.2" y="150.2">11</text>
<text x="187.2" y="151.7">12</text>
<text x="210.5" y="154.9">3</text>
<text x="210.5" y="153.3">4</text>
<text x="210.5" y="151.7">5</text>
<text x="210.5" y="150.2">6</text>
<text x="63.5" y="158">P$1</text>
<text x="68.8" y="158.7">GND</text>
<text x="102.1" y="157.2">SWCLK</text>
<text x="102.3" y="158.7">SWDIO</text>
<text x="109.7" y="156.5">24</text>
<text x="109.7" y="158">25</text>
<text x="210.5" y="158">1</text>
<text x="210.5" y="156.5">2</text>
</g>
<g font-size="1.1">
<text x="71.1" y="42.7">VBUS</text>
<text x="42.9" y="52.8">Micro USB</text>
<text x="83.1" y="49">U3</text>
<text x="83.1" y="57.5">AP2112-3.3</text>
<text x="239.6" y="107.4">WS2812B</text>
<text x="51.2" y="116.5">SJ1</text>
<text x="46.8" y="127.6">12MHZ</text>
<text x="46.8" y="126.8">Y1</text>
<text x="169" y="138.7" transform="rotate(-90 169 138.7)">VBUSVBAT</text>
<text x="132.3" y="153.2" transform="rotate(-90 132.3 153.2)">TP1</text>
<text x="239.2" y="152.3" transform="rotate(-90 239.2 152.3)">RED</text>
<text x="243.7" y="151.5" transform="rotate(-90 243.7 151.5)">L</text>
<text x="132.3" y="163.7" transform="rotate(-90 132.3 163.7)">TP2</text>
</g>
</svg>
